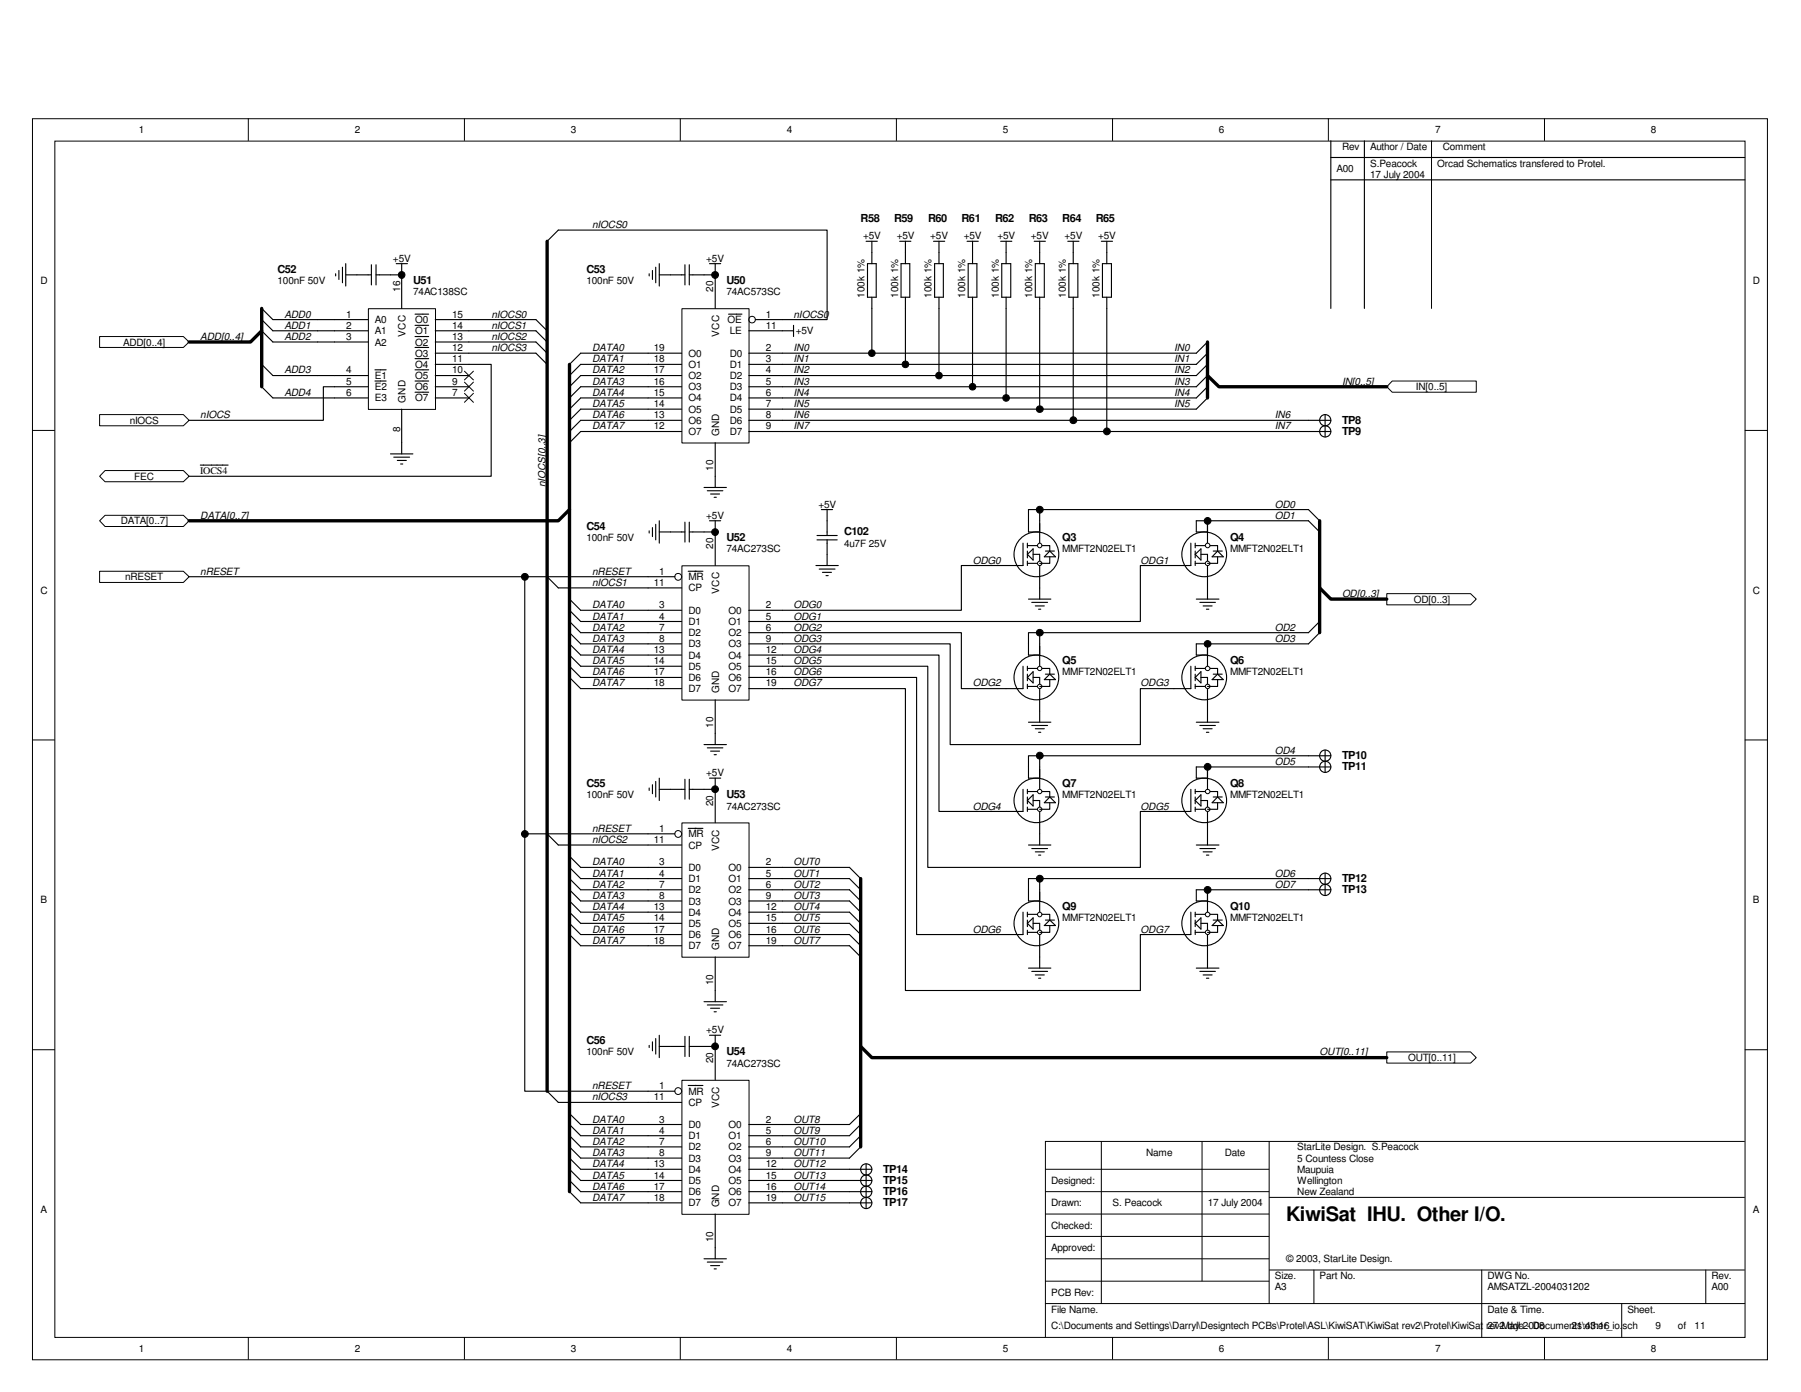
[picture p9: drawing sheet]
<svg xmlns="http://www.w3.org/2000/svg" width="279mm" height="216mm" viewBox="0 0 279 216" stroke-linecap="round" stroke-linejoin="round" font-family="sans-serif">
<g fill="none" stroke="#000" stroke-width=".16">
<path d="M5 18.4h269.2v192.5h-269.2zM38.5 18.4v3.4M72.1 18.4v3.4M105.5 18.4v3.4M139.1 18.4v3.4M172.6 18.4v3.4M206.1 18.4v3.4M239.6 18.4v3.4M8.5 21.9h262.2v185.5h-262.2zM222.1 21.8v26M5 66.8h3.5M270.7 66.8h3.5"/>
<path d="M5 114.8h3.5M270.7 114.8h3.5M5 162.8h3.5M170.9 177v25.2M186.5 177v21.7M196.9 177v25.2M270.7 177h-108.5v30.4M270.7 162.8h3.5M162.2 181.4h34.7M162.2 191.8h34.7M162.2 184.8h34.7M162.2 188.3h34.7"/>
<path d="M162.2 195.2h34.7M162.2 198.7h34.7M196.9 185.7h73.8M196.9 197h73.8M203.8 197v5.2M229.9 197v10.4M264.6 197v5.2M38.5 207.4v3.5M72.1 207.4v3.5M105.5 207.4v3.5M139.1 207.4v3.5M162.2 202.2h108.5"/>
<path d="M172.6 207.4v3.5M206.1 207.4v3.5M239.6 207.4v3.5M251.6 202.2v5.2"/>
</g>
<path d="M206.5 21.8v26M206.5 24.4h64.2M211.7 21.8v26" fill="none" stroke="#000" stroke-width=".17"/>
<path d="M216 59.1h13v1.7h-13l-.9-.8z" fill-rule="evenodd" fill="#fff"/>
<path d="M216 59.1h13v1.7h-13l-.9-.8z" fill="none" stroke="#000" stroke-width=".16"/>
<path d="M215.1 92.1h13l.9 .8-.9 .9h-13z" fill-rule="evenodd" fill="#fff"/>
<path d="M215.1 92.1h13l.9 .8-.9 .9h-13z" fill="none" stroke="#000" stroke-width=".16"/>
<path d="M215.1 163.2h13l.9 .8-.9 .9h-13z" fill-rule="evenodd" fill="#fff"/>
<path d="M215.1 163.2h13l.9 .8-.9 .9h-13z" fill="none" stroke="#000" stroke-width=".16"/>
<path d="M15.5 80.8l.8-.9h12.1l.9 .9-.9 .9h-12.1z" fill-rule="evenodd" fill="#fff"/>
<path d="M15.5 80.8l.8-.9h12.1l.9 .9-.9 .9h-12.1z" fill="none" stroke="#000" stroke-width=".16"/>
<path d="M15.5 52.2h12.9l.9 .8-.9 .9h-12.9z" fill-rule="evenodd" fill="#fff"/>
<path d="M15.5 52.2h12.9l.9 .8-.9 .9h-12.9z" fill="none" stroke="#000" stroke-width=".16"/>
<path d="M15.5 64.3h12.9l.9 .9-.9 .8h-12.9z" fill-rule="evenodd" fill="#fff"/>
<path d="M15.5 64.3h12.9l.9 .9-.9 .8h-12.9z" fill="none" stroke="#000" stroke-width=".16"/>
<path d="M15.5 88.6h12.9l.9 .9-.9 .8h-12.9z" fill-rule="evenodd" fill="#fff"/>
<path d="M15.5 88.6h12.9l.9 .9-.9 .8h-12.9z" fill="none" stroke="#000" stroke-width=".16"/>
<g fill="none" stroke="#000" stroke-width=".17">
<path d="M158.7 84.2v3.5h-2.6M159.4 87.4h1.9M159.4 86l.9-.9v1.8zM160.3 86h1v5.2M161.3 81.2v3.4h-1.9"/>
<circle cx="160.8" cy="86" r="3.5"/>
</g>
<circle cx="161.3" cy="87.4" r=".34" fill="#fff"/>
<circle cx="161.3" cy="87.4" r=".34" fill="none" stroke="#000" stroke-width=".16"/>
<path d="M161.3 84.6h1.6v.9M162.9 86.4v1h-1.6M162.9 85.5l.8 .9h-1.7z" fill="none" stroke="#000" stroke-width=".17"/>
<circle cx="161.3" cy="84.6" r=".35" fill="#fff"/>
<circle cx="161.3" cy="84.6" r=".35" fill="none" stroke="#000" stroke-width=".16"/>
<g fill="none" stroke="#000" stroke-width=".17">
<path d="M159.4 84.2v.8M159.4 85.5v1M159.4 87v.7M159.6 80.8v1.7h1.7v-1.7M162.2 85.5h1.4M184.7 84.2v3.5h-2.6M185.4 87.4h1.9M185.4 86l.9-.9v1.8zM186.3 86h1v5.2M187.3 81.2v3.4h-1.9"/>
<circle cx="186.8" cy="86" r="3.5"/>
</g>
<circle cx="187.4" cy="87.4" r=".35" fill="#fff"/>
<circle cx="187.4" cy="87.4" r=".35" fill="none" stroke="#000" stroke-width=".16"/>
<path d="M187.3 84.6h1.6v.9M188.9 86.4v1h-1.6M188.9 85.5l.9 .9h-1.8z" fill="none" stroke="#000" stroke-width=".17"/>
<circle cx="187.3" cy="84.6" r=".36" fill="#fff"/>
<circle cx="187.3" cy="84.6" r=".36" fill="none" stroke="#000" stroke-width=".16"/>
<g fill="none" stroke="#000" stroke-width=".17">
<path d="M185.4 84.2v.8M185.4 85.5v1M185.4 87v.7M185.6 80.8v1.7h1.7v-1.7M188.2 85.5h1.4M161.3 119.3v3.5h-1.9M158.7 122.4v3.5h-2.6M159.4 125.5h1.9M159.4 124.2l.9-.9v1.7zM160.3 124.2h1v5.1"/>
<circle cx="160.8" cy="124.1" r="3.5"/>
</g>
<circle cx="161.3" cy="125.5" r=".34" fill="#fff"/>
<circle cx="161.3" cy="125.5" r=".34" fill="none" stroke="#000" stroke-width=".16"/>
<path d="M161.3 122.8h1.6v.8M162.9 124.5v1h-1.6M162.9 123.6l.8 .9h-1.7z" fill="none" stroke="#000" stroke-width=".17"/>
<circle cx="161.3" cy="122.8" r=".34" fill="#fff"/>
<circle cx="161.3" cy="122.8" r=".34" fill="none" stroke="#000" stroke-width=".16"/>
<g fill="none" stroke="#000" stroke-width=".17">
<path d="M159.6 119v1.7h1.7v-1.7M187.3 119.3v3.5h-1.9M159.4 122.4v.7M159.4 123.6v1.1M159.4 125.2v.7M162.2 123.6h1.4M184.7 122.4v3.5h-2.6M185.4 125.5h1.9M186.3 124.2h1v5.1M186.3 123.3v1.7l-.9-.8z"/>
<circle cx="186.8" cy="124.1" r="3.5"/>
</g>
<circle cx="187.4" cy="125.5" r=".35" fill="#fff"/>
<circle cx="187.4" cy="125.5" r=".35" fill="none" stroke="#000" stroke-width=".16"/>
<path d="M187.3 122.8h1.6v.8M188.9 124.5v1h-1.6M188.9 123.6l.9 .9h-1.8z" fill="none" stroke="#000" stroke-width=".17"/>
<circle cx="187.4" cy="122.8" r=".35" fill="#fff"/>
<circle cx="187.4" cy="122.8" r=".35" fill="none" stroke="#000" stroke-width=".16"/>
<g fill="none" stroke="#000" stroke-width=".17">
<path d="M158.7 103.3v3.5h-2.6M159.4 106.5h1.9M159.4 105.1l.9-.9v1.7zM160.3 105.1h1v5.2M161.3 100.2v3.5h-1.9M185.6 119v1.7h1.7v-1.7M185.4 122.4v.7M185.4 123.6v1.1M185.4 125.2v.7M188.2 123.6h1.4"/>
<circle cx="160.8" cy="105.1" r="3.5"/>
</g>
<circle cx="161.3" cy="106.5" r=".34" fill="#fff"/>
<circle cx="161.3" cy="106.5" r=".34" fill="none" stroke="#000" stroke-width=".16"/>
<path d="M161.3 103.7h1.6v.9M162.9 105.4v1.1h-1.6M162.9 104.6l.8 .8h-1.7z" fill="none" stroke="#000" stroke-width=".17"/>
<circle cx="161.3" cy="103.7" r=".34" fill="#fff"/>
<circle cx="161.3" cy="103.7" r=".34" fill="none" stroke="#000" stroke-width=".16"/>
<g fill="none" stroke="#000" stroke-width=".17">
<path d="M159.6 99.9v1.7h1.7v-1.7M159.4 103.3v.7M159.4 104.6v1M159.4 106.1v.7M162.2 104.6h1.4M184.7 103.3v3.5h-2.6M185.4 106.5h1.9M186.3 105.1h1v5.2M186.3 104.2v1.7l-.9-.8zM187.3 100.2v3.5h-1.9"/>
<circle cx="186.8" cy="105.1" r="3.5"/>
</g>
<circle cx="187.4" cy="106.5" r=".35" fill="#fff"/>
<circle cx="187.4" cy="106.5" r=".35" fill="none" stroke="#000" stroke-width=".16"/>
<path d="M187.3 103.7h1.6v.9M188 105.4l.9-.8 .9 .8zM188.9 105.4v1.1h-1.6" fill="none" stroke="#000" stroke-width=".17"/>
<circle cx="187.4" cy="103.7" r=".35" fill="#fff"/>
<circle cx="187.4" cy="103.7" r=".35" fill="none" stroke="#000" stroke-width=".16"/>
<g fill="none" stroke="#000" stroke-width=".17">
<path d="M185.6 99.9v1.7h1.7v-1.7M185.4 103.3v.7M185.4 104.6v1M185.4 106.1v.7M188.2 104.6h1.4M161.3 138.3v3.5h-1.9M158.7 141.5v3.4h-2.6M159.4 144.6h1.9M159.4 143.2l.9-.8v1.7zM160.3 143.2h1v5.2"/>
<circle cx="160.8" cy="143.2" r="3.5"/>
</g>
<circle cx="161.3" cy="144.6" r=".34" fill="#fff"/>
<circle cx="161.3" cy="144.6" r=".34" fill="none" stroke="#000" stroke-width=".16"/>
<path d="M161.3 141.8h1.6v.9M162.9 143.6v1h-1.6M162.9 142.7l.8 .9h-1.7z" fill="none" stroke="#000" stroke-width=".17"/>
<circle cx="161.3" cy="141.8" r=".35" fill="#fff"/>
<circle cx="161.3" cy="141.8" r=".35" fill="none" stroke="#000" stroke-width=".16"/>
<g fill="none" stroke="#000" stroke-width=".17">
<path d="M159.6 138v1.7h1.7v-1.7M187.3 138.3v3.5h-1.9M159.4 141.5v.7M159.4 142.7v1M159.4 144.3v.6M162.2 142.7h1.4M184.7 141.5v3.4h-2.6M185.4 144.6h1.9M185.4 143.2l.9-.8v1.7zM186.3 143.2h1v5.2"/>
<circle cx="186.8" cy="143.2" r="3.5"/>
</g>
<circle cx="187.4" cy="144.6" r=".35" fill="#fff"/>
<circle cx="187.4" cy="144.6" r=".35" fill="none" stroke="#000" stroke-width=".16"/>
<path d="M187.3 141.8h1.6v.9M188 143.6l.9-.9 .9 .9zM188.9 143.6v1h-1.6" fill="none" stroke="#000" stroke-width=".17"/>
<circle cx="187.3" cy="141.8" r=".36" fill="#fff"/>
<circle cx="187.3" cy="141.8" r=".36" fill="none" stroke="#000" stroke-width=".16"/>
<path d="M185.6 138v1.7h1.7v-1.7M185.4 141.5v.7M185.4 142.7v1M185.4 144.3v.6M188.2 142.7h1.4" fill="none" stroke="#000" stroke-width=".17"/>
<path d="M57.2 47.9h10.4v15.6h-10.4z" fill="#fff"/>
<path d="M57.1 47.9h10.5v15.6h-10.5z" fill="none" stroke="#000" stroke-width=".16"/>
<g fill="none" stroke="#000" stroke-width=".17">
<path d="M51.9 49.6h5.2M51.9 51.3h5.2M51.9 53h5.2M51.9 58.3h5.2M51.9 60h5.2M58.2 57.4h1.7M58.2 59.1h1.7M62.3 42.6v5.2M64.4 48.7h2.1M64.4 50.5h2.1M64.4 52.2h2.1M64.4 53.9h2.1"/>
<path d="M64.4 55.6h2.1M64.4 57.4h2.1M64.4 59.1h2.1M67.5 49.6h5.2M67.5 51.3h5.2M67.5 53h5.2M67.5 54.8h5.2M67.5 56.5h5.2M67.5 58.3h5.2M67.5 60h5.2M51.9 61.7h5.2M62.3 63.5v5.2"/>
<path d="M64.4 60.8h2.1M67.5 61.7h5.2"/>
</g>
<path d="M105.8 47.9h10.4v20.8h-10.4z" fill="#fff"/>
<g fill="none" stroke="#000" stroke-width=".16">
<path d="M105.8 47.9h10.4v20.8h-10.4z"/>
<circle cx="116.7" cy="49.6" r=".51"/>
</g>
<g fill="none" stroke="#000" stroke-width=".17">
<path d="M100.5 54.8h5.2M100.5 56.5h5.2M100.5 58.3h5.2M100.5 60h5.2M111 42.6v5.2M113 48.7h2.1M116.2 51.3h5.2M116.2 54.8h5.2M116.2 56.5h5.2M116.2 58.3h5.2M116.2 60h5.2M117.2 49.6h4.2"/>
<path d="M100.5 61.7h5.2M100.5 63.5h5.2M100.5 65.2h5.2M100.5 66.9h5.2M111 68.7v5.2M116.2 61.7h5.2M116.2 63.5h5.2M116.2 65.2h5.2M116.2 66.9h5.2"/>
</g>
<path d="M105.8 87.8h10.4v20.8h-10.4z" fill="#fff"/>
<g fill="none" stroke="#000" stroke-width=".16">
<path d="M105.8 87.8h10.4v20.8h-10.4z"/>
<circle cx="105.2" cy="89.5" r=".54"/>
</g>
<g fill="none" stroke="#000" stroke-width=".17">
<path d="M100.5 89.5h4.2M100.5 91.2h5.2M100.5 94.7h5.2M100.5 96.4h5.2M100.5 98.1h5.2M100.5 99.9h5.2M106.8 88.6h2.3M111 82.5v5.2M116.2 94.7h5.2M116.2 96.4h5.2M116.2 98.1h5.2M116.2 99.9h5.2"/>
<path d="M100.5 101.6h5.2M100.5 103.3h5.2M100.5 105.1h5.2M100.5 106.8h5.2M111 108.5v5.2M116.2 101.6h5.2M116.2 103.3h5.2M116.2 105.1h5.2M116.2 106.8h5.2"/>
</g>
<path d="M105.8 127.7h10.4v20.8h-10.4z" fill="#fff"/>
<g fill="none" stroke="#000" stroke-width=".16">
<path d="M105.8 127.6h10.4v20.9h-10.4z"/>
<circle cx="105.2" cy="129.3" r=".53"/>
</g>
<g fill="none" stroke="#000" stroke-width=".17">
<path d="M100.5 129.3h4.2M100.5 131.1h5.2M100.5 134.5h5.2M100.5 136.3h5.2M100.5 138h5.2M100.5 139.7h5.2M106.8 128.5h2.3M111 122.4v5.2M116.2 134.5h5.2M116.2 136.3h5.2M116.2 138h5.2M116.2 139.7h5.2"/>
<path d="M100.5 141.5h5.2M100.5 143.2h5.2M100.5 144.9h5.2M100.5 146.7h5.2M111 148.4v5.2M116.2 141.5h5.2M116.2 143.2h5.2M116.2 144.9h5.2M116.2 146.7h5.2"/>
</g>
<path d="M105.8 167.6h10.4v20.7h-10.4z" fill="#fff"/>
<g fill="none" stroke="#000" stroke-width=".16">
<path d="M72.1 59.3l1.3 1.4M72.1 57.6l1.3 1.3M73.4 59.3l-1.3 1.4M73.4 57.6l-1.3 1.3M72.1 61l1.3 1.4M73.4 61l-1.3 1.4M105.8 167.6h10.4v20.7h-10.4z"/>
<circle cx="62.3" cy="42.6" r=".52"/>
<circle cx="110.9" cy="42.6" r=".53"/>
<circle cx="135.3" cy="54.8" r=".51"/>
<circle cx="140.5" cy="56.5" r=".51"/>
<circle cx="145.7" cy="58.3" r=".51"/>
<circle cx="150.9" cy="60" r=".51"/>
<circle cx="156.1" cy="61.7" r=".51"/>
<circle cx="161.3" cy="79.1" r=".53"/>
<circle cx="161.3" cy="63.5" r=".53"/>
<circle cx="166.5" cy="65.2" r=".54"/>
<circle cx="171.7" cy="66.9" r=".53"/>
<circle cx="81.4" cy="89.5" r=".53"/>
<circle cx="110.9" cy="82.5" r=".52"/>
<circle cx="161.3" cy="98.1" r=".53"/>
<circle cx="187.3" cy="80.8" r=".53"/>
<circle cx="187.4" cy="99.9" r=".52"/>
<circle cx="161.3" cy="117.2" r=".53"/>
<circle cx="187.3" cy="118.9" r=".53"/>
<circle cx="81.4" cy="129.3" r=".53"/>
<circle cx="110.9" cy="122.4" r=".52"/>
<circle cx="161.3" cy="136.3" r=".54"/>
<circle cx="187.3" cy="138" r=".53"/>
<circle cx="105.2" cy="169.2" r=".53"/>
<circle cx="110.9" cy="162.3" r=".53"/>
</g>
<g fill="none" stroke="#000" stroke-width=".17">
<path d="M84.9 37.4l1.7-1.7h41.7v13.9h-6.9M134.4 37.4h1.7M135.3 37.4v3.5M139.6 37.4h1.7M140.5 37.4v3.5M144.8 37.4h1.8M145.7 37.4v3.5M150 37.4h1.8M150.9 37.4v3.5M155.2 37.4h1.8M156.1 37.4v3.5M160.4 37.4h1.8"/>
<path d="M161.3 37.4v3.5M165.7 37.4h1.7M166.5 37.4v3.5M170.9 37.4h1.7M171.7 37.4v3.5M206.5 27.9h64.2M40.6 47.8l1.7 1.8h9.6M40.6 49.6l1.7 1.7h9.6M40.6 51.3l1.7 1.7h9.6M40.6 56.5l1.7 1.8h9.6M40.6 60l1.7 1.7h9.6M51.9 60h-1.7v5.2h-20.9"/>
<path d="M52.1 42.5v.3M52.6 42v1.3M53.1 41.4v2.5M53.6 42.6h4M53.6 40.9v3.5M57.6 41.1v3.1M58.3 41.1v3.1M61.5 40.9h1.7M62.3 40.9v1.7h-4M72.7 56.5h3.5v17.4h-46.9M72.7 49.6h10.4l1.8 1.7M72.7 51.3h10.4l1.8 1.7"/>
<path d="M72.7 53h10.4l1.8 1.8M72.7 54.8h10.4l1.8 1.7M100.5 58.3h-10.4l-1.8 1.7M100.5 54.8h-10.4l-1.8 1.7M100.5 56.5h-10.4l-1.8 1.8M100.5 60h-10.4l-1.8 1.7M100.7 42.5v.3M101.2 42v1.3M101.7 41.4v2.5M102.3 42.6h4M102.3 40.9v3.5M106.3 41.1v3.1"/>
<path d="M106.9 41.1v3.1M110.1 40.9h1.7M111 40.9v1.7h-4.1M121.4 51.3h1.7M123.1 50.5v1.7M134.6 40.9h1.3v5.2h-1.3zM135.3 46.1v8.7M139.8 40.9h1.3v5.2h-1.3zM140.5 46.1v10.4M145 40.9h1.3v5.2h-1.3zM145.7 46.1v12.2M150.2 40.9h1.4v5.2h-1.4z"/>
<path d="M150.9 46.1v13.9M155.4 40.9h1.4v5.2h-1.4zM156.1 46.1v15.6M160.6 40.9h1.4v5.2h-1.4zM161.3 46.1v17.4M165.8 40.9h1.4v5.2h-1.4zM166.5 46.1v19.1M171 40.9h1.4v5.2h-1.4zM171.7 46.1v20.8M187.3 56.5l-1.7 1.8h-64.2M187.3 53l-1.7 1.8h-64.2M187.3 54.8l-1.7 1.7h-64.2"/>
<path d="M187.3 58.3l-1.7 1.7h-64.2M187.3 60l-1.7 1.7h-64.2M60.6 70.4h3.5M61.1 70.9h2.4M61.6 71.4h1.4M62.1 72h.4M62.3 68.7v1.7M100.5 61.7h-10.4l-1.8 1.8M100.5 63.5h-10.4l-1.8 1.7M100.5 65.2h-10.4l-1.8 1.7M100.5 66.9h-10.4l-1.8 1.8M109.2 75.6h3.5"/>
<path d="M109.7 76.1h2.4M110.2 76.6h1.4M110.8 77.1h.3M111 73.9v1.7M121.4 65.2h85.1M121.4 66.9h85.1M127.4 79h1.8M128.3 79v4.1M161.3 79v1.8M187.3 61.7l-1.7 1.8h-64.2M205.6 64.3v3.5M29.3 89.5h52.1"/>
<path d="M84.9 89.5l1.7 1.7h13.9M88.3 98.1l1.8 1.8h10.4M88.3 96.4l1.8 1.7h10.4M88.3 94.7l1.8 1.7h10.4M88.3 92.9l1.8 1.8h10.4M88.3 99.9l1.8 1.7h10.4M100.5 89.5h-19.1v79.7h23.3M100.7 82.3v.4M101.2 81.8v1.4M101.7 81.3v2.4M102.3 80.8v3.4M102.3 82.5h4"/>
<path d="M106.3 81v3.1M106.9 81v3.1M110.1 80.8h1.7M111 80.8v1.7h-4.1M121.4 98.1h27.7v8.7h7M121.4 99.9h26v15.6h29.5v-8.7h5.2M126.6 87.7h3.4M126.7 83.7h3.2M126.7 83.1h3.2M127.1 88.3h2.4M127.6 88.8h1.4M128.1 89.3h.4"/>
<path d="M128.3 83.7v4M156.1 87.7h-7v7h-27.7M159.6 80.8v-1.8h43.4l1.7 1.8M159.6 92.9h3.4M160.1 93.4h2.4M160.6 94h1.4M161.1 94.5h.4M161.3 91.2v1.7M161.3 98.1v1.8M182.1 87.7h-5.2v8.7h-55.5M185.6 80.8h17.4l1.7 1.7M185.6 92.9h3.5"/>
<path d="M186.1 93.4h2.5M186.6 94h1.4M187.2 94.5h.3M187.3 91.2v1.7M204.7 96.4l-1.7 1.7h-43.4v1.8M204.7 98.1l-1.7 1.8h-17.4M88.3 105.1l1.8 1.7h10.4M88.3 103.3l1.8 1.8h10.4M88.3 101.6l1.8 1.7h10.4M109.2 115.5h3.5M109.7 116h2.4M110.2 116.5h1.4"/>
<path d="M110.8 117.1h.3M111 113.7v1.8M121.4 101.6h24.3v24.3h10.4M121.4 103.3h22.5v31.2h33v-8.6h5.2M121.4 105.1h20.8v39.8h13.9M121.4 106.8h19.1v46.8h36.4v-8.7h5.2M159.6 112h3.4M160.1 112.5h2.4M160.6 113h1.4M161.1 113.6h.4M161.3 110.3v1.7M161.3 117.2v1.8"/>
<path d="M185.6 112h3.5M185.6 119h20.9M186.1 112.5h2.5M186.6 113h1.4M187.2 113.6h.3M187.3 110.3v1.7M205.6 116.3v3.5M206.5 117.2h-46.9v1.8M81.4 129.3h19.1M84.9 129.3l1.7 1.8h13.9M88.3 138l1.8 1.7h10.4M88.3 136.3l1.8 1.7h10.4"/>
<path d="M88.3 134.5l1.8 1.8h10.4M88.3 132.8l1.8 1.7h10.4M88.3 139.7l1.8 1.8h10.4M100.7 122.2v.4M101.2 121.7v1.4M101.7 121.2v2.4M102.3 120.7v3.5M102.3 122.4h4M106.3 120.9v3.1M106.9 120.9v3.1M110.1 120.7h1.7M111 120.7v1.7h-4.1"/>
<path d="M121.4 138h10.4l1.7 1.7M121.4 139.7h10.4l1.7 1.8M121.4 136.3h10.4l1.7 1.7M121.4 134.5h10.4l1.7 1.8M159.6 131.1h3.4M160.1 131.6h2.4M160.6 132.1h1.4M161.1 132.6h.4M161.3 129.3v1.8M161.3 136.3v1.7M185.6 138h20.9M185.6 131.1h3.5"/>
<path d="M186.1 131.6h2.5M186.6 132.1h1.4M187.2 132.6h.3M187.3 129.3v1.8M205.6 135.4v3.5M206.5 136.3h-46.9v1.7M88.3 144.9l1.8 1.8h10.4M88.3 143.2l1.8 1.7h10.4M88.3 141.5l1.8 1.7h10.4M109.2 155.4h3.5M109.7 155.9h2.4M110.2 156.4h1.4"/>
<path d="M110.8 156.9h.3M111 153.6v1.8M121.4 143.2h10.4l1.7 1.7M121.4 146.7h10.4l1.7 1.7M121.4 144.9h10.4l1.7 1.8M121.4 141.5h10.4l1.7 1.7M159.6 150.2h3.4M160.1 150.7h2.4M160.6 151.2h1.4M161.1 151.7h.4M161.3 148.4v1.8M185.6 150.2h3.5"/>
<path d="M186.1 150.7h2.5M186.6 151.2h1.4M187.2 151.7h.3M187.3 148.4v1.8M84.9 169.2l1.7 1.8h19.1M88.3 172.7l1.8 1.7h15.6M88.3 174.4l1.8 1.7h15.6M88.3 176.1l1.8 1.8h15.6M88.3 177.9l1.8 1.7h15.6M88.3 179.6l1.8 1.8h15.6M100.7 162.1v.4M101.2 161.6v1.4"/>
<path d="M101.7 161.1v2.4M102.3 160.6v3.4M102.3 162.3h4M106.3 160.7v3.2M106.8 168.4h2.3M106.9 160.7v3.2M106.9 162.3h4.1M110.1 160.6h1.7M111 160.6v6.9M133.5 172.7l-1.7 1.7h-15.6M133.5 174.4l-1.7 1.7h-15.6M133.5 176.1l-1.7 1.8h-15.6"/>
<path d="M133.5 177.9l-1.7 1.7h-15.6M88.3 181.4l1.8 1.7h15.6M88.3 183.1l1.8 1.7h15.6M88.3 184.8l1.8 1.8h15.6M109.2 195.2h3.5M109.7 195.7h2.4M110.2 196.3h1.4M110.8 196.8h.3M111 188.3v6.9M116.2 181.4h19.1M116.2 183.1h19.1M116.2 184.8h19.1"/>
<path d="M116.2 186.6h19.1M134.4 180.5v7"/>
<circle cx="205.6" cy="66.9" r=".87"/>
<circle cx="205.6" cy="65.2" r=".87"/>
<circle cx="205.6" cy="117.2" r=".87"/>
<circle cx="205.6" cy="118.9" r=".87"/>
<circle cx="205.6" cy="138" r=".87"/>
<circle cx="205.6" cy="136.3" r=".87"/>
<circle cx="134.4" cy="186.6" r=".87"/>
<circle cx="134.4" cy="181.4" r=".87"/>
<circle cx="134.4" cy="183.1" r=".87"/>
<circle cx="134.4" cy="184.8" r=".87"/>
</g>
<path d="M84.9 37.4v131.8M40.6 51.3l-1.7 1.7h-9.6M40.6 47.8v12.2M88.3 56.5v128.3M187.3 58.3l1.8 1.7h26M187.3 53v8.7M88.3 79l-1.7 1.8h-57.3M204.7 91.2l1.8 1.7h8.6M204.7 80.8v17.3M133.5 136.3v41.6M133.5 162.3l1.8 1.7h79.8" fill="none" stroke="#000" stroke-width=".52"/>
<g fill="#000">
<circle cx="62.3" cy="42.6" r=".52"/>
<circle cx="110.9" cy="42.6" r=".53"/>
<circle cx="135.3" cy="54.8" r=".51"/>
<circle cx="140.5" cy="56.5" r=".51"/>
<circle cx="145.7" cy="58.3" r=".51"/>
<circle cx="150.9" cy="60" r=".51"/>
<circle cx="156.1" cy="61.7" r=".51"/>
<circle cx="161.3" cy="79.1" r=".53"/>
<circle cx="161.3" cy="63.5" r=".53"/>
<circle cx="166.5" cy="65.2" r=".54"/>
<circle cx="171.7" cy="66.9" r=".53"/>
<circle cx="81.4" cy="89.5" r=".53"/>
<circle cx="110.9" cy="82.5" r=".52"/>
<circle cx="161.3" cy="98.1" r=".53"/>
<circle cx="187.3" cy="80.8" r=".53"/>
<circle cx="187.4" cy="99.9" r=".52"/>
<circle cx="161.3" cy="117.2" r=".53"/>
<circle cx="187.3" cy="118.9" r=".53"/>
<circle cx="81.4" cy="129.3" r=".53"/>
<circle cx="110.9" cy="122.4" r=".52"/>
<circle cx="161.3" cy="136.3" r=".54"/>
<circle cx="187.3" cy="138" r=".53"/>
<circle cx="110.9" cy="162.3" r=".53"/>
</g>
<path d="M16.3 73h12.1l.9 .9-.9 .8h-12.1l-.8-.8z" fill-rule="evenodd" fill="#fff"/>
<path d="M16.3 73h12.1l.9 .9-.9 .8h-12.1l-.8-.8z" fill="none" stroke="#000" stroke-width=".16"/>
<path d="M31.1 72.1h4.3" fill="none" stroke="#000" stroke-width=".17"/>
<text font-size="3.1" x="199.5" y="189.4">KiwiSat IHU. Other I/O.</text>
<g font-size="1.7">
<text x="133.5" y="34.5">R58</text>
<text x="138.7" y="34.5">R59</text>
<text x="144" y="34.5">R60</text>
<text x="149.2" y="34.5">R61</text>
<text x="154.4" y="34.5">R62</text>
<text x="159.6" y="34.5">R63</text>
<text x="164.8" y="34.5">R64</text>
<text x="170" y="34.5">R65</text>
<text x="43.1" y="42.3">C52</text>
<text x="64.1" y="44">U51</text>
<text x="91" y="42.3">C53</text>
<text x="112.7" y="44">U50</text>
<text x="208.2" y="65.7">TP8</text>
<text x="208.2" y="67.4">TP9</text>
<text x="91" y="82.2">C54</text>
<text x="112.7" y="83.9">U52</text>
<text x="130.9" y="83">C102</text>
<text x="164.8" y="83.9">Q3</text>
<text x="190.8" y="83.9">Q4</text>
<text x="164.8" y="103">Q5</text>
<text x="190.8" y="103">Q6</text>
<text x="208.2" y="117.7">TP10</text>
<text x="208.2" y="119.5">TP11</text>
<text x="91" y="122">C55</text>
<text x="112.7" y="123.8">U53</text>
<text x="164.8" y="122">Q7</text>
<text x="190.8" y="122">Q8</text>
<text x="208.2" y="136.8">TP12</text>
<text x="164.8" y="141.1">Q9</text>
<text x="190.8" y="141.1">Q10</text>
<text x="208.2" y="138.5">TP13</text>
<text x="91" y="161.9">C56</text>
<text x="112.7" y="163.7">U54</text>
<text x="137" y="181.9">TP14</text>
<text x="137" y="183.6">TP15</text>
<text x="137" y="185.3">TP16</text>
<text x="137" y="187.1">TP17</text>
</g>
<g font-size="1.6">
<text x="21.5" y="20.7">1</text>
<text x="55" y="20.7">2</text>
<text x="88.6" y="20.7">3</text>
<text x="122.1" y="20.7">4</text>
<text x="155.6" y="20.7">5</text>
<text x="189.1" y="20.7">6</text>
<text x="208.2" y="23.2">Rev</text>
<text x="212.6" y="23.2">Author / Date</text>
<text x="222.6" y="20.7">7</text>
<text x="223.8" y="23.2">Comment</text>
<text x="256.1" y="20.7">8</text>
<text x="207.3" y="26.7">A00</text>
<text x="212.6" y="25.9">S.Peacock</text>
<text x="212.6" y="27.6">17 July 2004</text>
<text x="223" y="25.9">Orcad Schematics transfered to Protel.</text>
<text x="91.9" y="35.4">nIOCS0</text>
<text x="61" y="40.6">+5V</text>
<text x="109.6" y="40.6">+5V</text>
<text x="133.9" y="37.1">+5V</text>
<text x="139.1" y="37.1">+5V</text>
<text x="144.3" y="37.1">+5V</text>
<text x="149.5" y="37.1">+5V</text>
<text x="154.7" y="37.1">+5V</text>
<text x="159.9" y="37.1">+5V</text>
<text x="165.1" y="37.1">+5V</text>
<text x="170.3" y="37.1">+5V</text>
<text x="6.3" y="44.1">D</text>
<text x="43.1" y="44.1">100nF 50V</text>
<text x="62.1" y="45.3" transform="rotate(-90 62.1 45.3)">16</text>
<text x="64.1" y="45.8">74AC138SC</text>
<text x="91" y="44.1">100nF 50V</text>
<text x="110.7" y="45.3" transform="rotate(-90 110.7 45.3)">20</text>
<text x="112.7" y="45.8">74AC573SC</text>
<text x="134.1" y="46.1" transform="rotate(-90 134.1 46.1)">100k 1%</text>
<text x="139.3" y="46.1" transform="rotate(-90 139.3 46.1)">100k 1%</text>
<text x="144.5" y="46.1" transform="rotate(-90 144.5 46.1)">100k 1%</text>
<text x="149.7" y="46.1" transform="rotate(-90 149.7 46.1)">100k 1%</text>
<text x="154.9" y="46.1" transform="rotate(-90 154.9 46.1)">100k 1%</text>
<text x="160.1" y="46.1" transform="rotate(-90 160.1 46.1)">100k 1%</text>
<text x="165.4" y="46.1" transform="rotate(-90 165.4 46.1)">100k 1%</text>
<text x="170.6" y="46.1" transform="rotate(-90 170.6 46.1)">100k 1%</text>
<text x="271.9" y="44.1">D</text>
<text x="19.1" y="53.6">ADD[0..4]</text>
<text x="31.1" y="52.7">ADD[0..4]</text>
<text x="44.1" y="49.3">ADD0</text>
<text x="44.1" y="51">ADD1</text>
<text x="44.1" y="52.7">ADD2</text>
<text x="53.7" y="49.3">1</text>
<text x="53.7" y="51">2</text>
<text x="53.7" y="52.7">3</text>
<text x="58.2" y="50.1">A0</text>
<text x="58.2" y="51.9">A1</text>
<text x="58.2" y="53.6">A2</text>
<text x="62.9" y="52.2" transform="rotate(-90 62.9 52.2)">VCC</text>
<text x="64.4" y="50.1">O0</text>
<text x="64.4" y="51.9">O1</text>
<text x="64.4" y="53.6">O2</text>
<text x="70.1" y="49.3">15</text>
<text x="70.1" y="51">14</text>
<text x="70.1" y="52.7">13</text>
<text x="76.2" y="49.3">nIOCS0</text>
<text x="76.2" y="51">nIOCS1</text>
<text x="76.2" y="52.7">nIOCS2</text>
<text x="111.5" y="52.2" transform="rotate(-90 111.5 52.2)">VCC</text>
<text x="112.9" y="50.1">OE</text>
<text x="113.2" y="51.9">LE</text>
<text x="118.8" y="51">11</text>
<text x="118.8" y="49.3">1</text>
<text x="123.1" y="49.3">nIOCS0</text>
<text x="123.4" y="51.9">+5V</text>
<text x="44.1" y="57.9">ADD3</text>
<text x="53.7" y="57.9">4</text>
<text x="53.7" y="59.6">5</text>
<text x="58.2" y="58.8">E1</text>
<text x="64.4" y="55.3">O3</text>
<text x="64.4" y="57.1">O4</text>
<text x="64.4" y="58.8">O5</text>
<text x="70.1" y="54.5">12</text>
<text x="70.1" y="56.2">11</text>
<text x="70.1" y="57.9">10</text>
<text x="70.1" y="59.6">9</text>
<text x="76.2" y="54.5">nIOCS3</text>
<text x="91.9" y="54.5">DATA0</text>
<text x="91.9" y="56.2">DATA1</text>
<text x="91.9" y="57.9">DATA2</text>
<text x="91.9" y="59.6">DATA3</text>
<text x="101.4" y="54.5">19</text>
<text x="101.4" y="56.2">18</text>
<text x="101.4" y="57.9">17</text>
<text x="101.4" y="59.6">16</text>
<text x="106.8" y="55.3">O0</text>
<text x="106.8" y="57.1">O1</text>
<text x="106.8" y="58.8">O2</text>
<text x="113.2" y="55.3">D0</text>
<text x="113.2" y="57.1">D1</text>
<text x="113.2" y="58.8">D2</text>
<text x="118.8" y="54.5">2</text>
<text x="118.8" y="56.2">3</text>
<text x="118.8" y="57.9">4</text>
<text x="118.8" y="59.6">5</text>
<text x="123.1" y="54.5">IN0</text>
<text x="123.1" y="56.2">IN1</text>
<text x="123.1" y="57.9">IN2</text>
<text x="123.1" y="59.6">IN3</text>
<text x="182.2" y="54.5">IN0</text>
<text x="182.2" y="56.2">IN1</text>
<text x="182.2" y="57.9">IN2</text>
<text x="182.2" y="59.6">IN3</text>
<text x="208.2" y="59.6">IN[0..5]</text>
<text x="20.2" y="65.7">nIOCS</text>
<text x="31.1" y="64.9">nIOCS</text>
<text x="44.1" y="61.4">ADD4</text>
<text x="53.7" y="61.4">6</text>
<text x="58.2" y="62.3">E3</text>
<text x="58.2" y="60.5">E2</text>
<text x="62.9" y="62.4" transform="rotate(-90 62.9 62.4)">GND</text>
<text x="64.4" y="60.5">O6</text>
<text x="64.4" y="62.3">O7</text>
<text x="70.1" y="61.4">7</text>
<text x="91.9" y="61.4">DATA4</text>
<text x="91.9" y="63.1">DATA5</text>
<text x="91.9" y="64.9">DATA6</text>
<text x="101.4" y="61.4">15</text>
<text x="101.4" y="63.1">14</text>
<text x="101.4" y="64.9">13</text>
<text x="106.8" y="60.5">O3</text>
<text x="106.8" y="62.3">O4</text>
<text x="106.8" y="64">O5</text>
<text x="106.8" y="65.7">O6</text>
<text x="113.2" y="60.5">D3</text>
<text x="113.2" y="62.3">D4</text>
<text x="113.2" y="64">D5</text>
<text x="113.2" y="65.7">D6</text>
<text x="118.8" y="61.4">6</text>
<text x="118.8" y="63.1">7</text>
<text x="118.8" y="64.9">8</text>
<text x="123.1" y="61.4">IN4</text>
<text x="123.1" y="63.1">IN5</text>
<text x="123.1" y="64.9">IN6</text>
<text x="182.2" y="61.4">IN4</text>
<text x="182.2" y="63.1">IN5</text>
<text x="197.8" y="64.9">IN6</text>
<text x="219.7" y="60.5">IN[0..5]</text>
<text x="62.1" y="66.9" transform="rotate(-90 62.1 66.9)">8</text>
<text x="91.9" y="66.6">DATA7</text>
<text x="101.4" y="66.6">12</text>
<text x="106.8" y="67.5">O7</text>
<text x="111.5" y="67.6" transform="rotate(-90 111.5 67.6)">GND</text>
<text x="113.2" y="67.5">D7</text>
<text x="118.8" y="66.6">9</text>
<text x="123.1" y="66.6">IN7</text>
<text x="197.8" y="66.6">IN7</text>
<text x="20.8" y="74.4">FEC</text>
<text x="31.1" y="73.5">IOCS4</text>
<text x="84.6" y="75.6" transform="rotate(-90 84.6 75.6)">nIOCS[0..3]</text>
<text x="110.7" y="73" transform="rotate(-90 110.7 73)">10</text>
<text x="18.8" y="81.3">DATA[0..7]</text>
<text x="31.1" y="80.5">DATA[0..7]</text>
<text x="91" y="83.9">100nF 50V</text>
<text x="109.6" y="80.5">+5V</text>
<text x="127" y="78.7">+5V</text>
<text x="197.8" y="78.7">OD0</text>
<text x="197.8" y="80.5">OD1</text>
<text x="31.1" y="89.2">nRESET</text>
<text x="91.9" y="89.2">nRESET</text>
<text x="102.3" y="89.2">1</text>
<text x="110.7" y="85.1" transform="rotate(-90 110.7 85.1)">20</text>
<text x="112.7" y="85.7">74AC273SC</text>
<text x="130.9" y="84.8">4u7F 25V</text>
<text x="150.9" y="87.4">ODG0</text>
<text x="164.8" y="85.7">MMFT2N02ELT1</text>
<text x="177" y="87.4">ODG1</text>
<text x="190.8" y="85.7">MMFT2N02ELT1</text>
<text x="6.3" y="92.1">C</text>
<text x="19.4" y="90">nRESET</text>
<text x="91.9" y="94.4">DATA0</text>
<text x="91.9" y="90.9">nIOCS1</text>
<text x="101.4" y="90.9">11</text>
<text x="102.3" y="94.4">3</text>
<text x="106.8" y="90">MR</text>
<text x="106.8" y="91.7">CP</text>
<text x="106.8" y="95.2">D0</text>
<text x="111.5" y="92.1" transform="rotate(-90 111.5 92.1)">VCC</text>
<text x="113" y="95.2">O0</text>
<text x="118.8" y="94.4">2</text>
<text x="123.1" y="94.4">ODG0</text>
<text x="208.2" y="92.6">OD[0..3]</text>
<text x="219.3" y="93.5">OD[0..3]</text>
<text x="271.9" y="92.1">C</text>
<text x="91.9" y="96.1">DATA1</text>
<text x="91.9" y="97.8">DATA2</text>
<text x="91.9" y="99.6">DATA3</text>
<text x="91.9" y="101.3">DATA4</text>
<text x="101.4" y="101.3">13</text>
<text x="102.3" y="96.1">4</text>
<text x="102.3" y="97.8">7</text>
<text x="102.3" y="99.6">8</text>
<text x="106.8" y="96.9">D1</text>
<text x="106.8" y="98.7">D2</text>
<text x="106.8" y="100.4">D3</text>
<text x="113" y="96.9">O1</text>
<text x="113" y="98.7">O2</text>
<text x="113" y="100.4">O3</text>
<text x="118.8" y="96.1">5</text>
<text x="118.8" y="97.8">6</text>
<text x="118.8" y="99.6">9</text>
<text x="118.8" y="101.3">12</text>
<text x="123.1" y="96.1">ODG1</text>
<text x="123.1" y="97.8">ODG2</text>
<text x="123.1" y="99.6">ODG3</text>
<text x="123.1" y="101.3">ODG4</text>
<text x="197.8" y="97.8">OD2</text>
<text x="197.8" y="99.6">OD3</text>
<text x="91.9" y="103">DATA5</text>
<text x="91.9" y="104.7">DATA6</text>
<text x="91.9" y="106.5">DATA7</text>
<text x="101.4" y="103">14</text>
<text x="101.4" y="104.7">17</text>
<text x="101.4" y="106.5">18</text>
<text x="106.8" y="102.2">D4</text>
<text x="106.8" y="103.9">D5</text>
<text x="106.8" y="105.6">D6</text>
<text x="106.8" y="107.4">D7</text>
<text x="111.5" y="107.5" transform="rotate(-90 111.5 107.5)">GND</text>
<text x="113" y="102.2">O4</text>
<text x="113" y="103.9">O5</text>
<text x="113" y="105.6">O6</text>
<text x="113" y="107.4">O7</text>
<text x="118.8" y="103">15</text>
<text x="118.8" y="104.7">16</text>
<text x="118.8" y="106.5">19</text>
<text x="123.1" y="103">ODG5</text>
<text x="123.1" y="104.7">ODG6</text>
<text x="123.1" y="106.5">ODG7</text>
<text x="150.9" y="106.5">ODG2</text>
<text x="164.8" y="104.7">MMFT2N02ELT1</text>
<text x="177" y="106.5">ODG3</text>
<text x="190.8" y="104.7">MMFT2N02ELT1</text>
<text x="110.7" y="112.9" transform="rotate(-90 110.7 112.9)">10</text>
<text x="197.8" y="116.9">OD4</text>
<text x="197.8" y="118.6">OD5</text>
<text x="91" y="123.8">100nF 50V</text>
<text x="109.6" y="120.4">+5V</text>
<text x="110.7" y="125.1" transform="rotate(-90 110.7 125.1)">20</text>
<text x="112.7" y="125.6">74AC273SC</text>
<text x="150.9" y="125.6">ODG4</text>
<text x="164.8" y="123.8">MMFT2N02ELT1</text>
<text x="177" y="125.6">ODG5</text>
<text x="190.8" y="123.8">MMFT2N02ELT1</text>
<text x="91.9" y="130.8">nIOCS2</text>
<text x="91.9" y="129">nRESET</text>
<text x="101.4" y="130.8">11</text>
<text x="102.3" y="129">1</text>
<text x="106.8" y="129.9">MR</text>
<text x="106.8" y="131.6">CP</text>
<text x="111.5" y="132" transform="rotate(-90 111.5 132)">VCC</text>
<text x="91.9" y="134.2">DATA0</text>
<text x="91.9" y="136">DATA1</text>
<text x="91.9" y="137.7">DATA2</text>
<text x="102.3" y="134.2">3</text>
<text x="102.3" y="136">4</text>
<text x="102.3" y="137.7">7</text>
<text x="106.8" y="135.1">D0</text>
<text x="106.8" y="136.8">D1</text>
<text x="113" y="135.1">O0</text>
<text x="113" y="136.8">O1</text>
<text x="118.8" y="134.2">2</text>
<text x="118.8" y="136">5</text>
<text x="118.8" y="137.7">6</text>
<text x="123.1" y="134.2">OUT0</text>
<text x="123.1" y="136">OUT1</text>
<text x="123.1" y="137.7">OUT2</text>
<text x="197.8" y="136">OD6</text>
<text x="197.8" y="137.7">OD7</text>
<text x="6.3" y="140.1">B</text>
<text x="91.9" y="139.4">DATA3</text>
<text x="91.9" y="141.2">DATA4</text>
<text x="91.9" y="142.9">DATA5</text>
<text x="101.4" y="141.2">13</text>
<text x="101.4" y="142.9">14</text>
<text x="102.3" y="139.4">8</text>
<text x="106.8" y="138.6">D2</text>
<text x="106.8" y="140.3">D3</text>
<text x="106.8" y="142">D4</text>
<text x="106.8" y="143.8">D5</text>
<text x="113" y="138.6">O2</text>
<text x="113" y="140.3">O3</text>
<text x="113" y="142">O4</text>
<text x="113" y="143.8">O5</text>
<text x="118.8" y="139.4">9</text>
<text x="118.8" y="141.2">12</text>
<text x="118.8" y="142.9">15</text>
<text x="123.1" y="139.4">OUT3</text>
<text x="123.1" y="141.2">OUT4</text>
<text x="123.1" y="142.9">OUT5</text>
<text x="164.8" y="142.9">MMFT2N02ELT1</text>
<text x="190.8" y="142.9">MMFT2N02ELT1</text>
<text x="271.9" y="140.1">B</text>
<text x="91.9" y="144.7">DATA6</text>
<text x="91.9" y="146.4">DATA7</text>
<text x="101.4" y="144.7">17</text>
<text x="101.4" y="146.4">18</text>
<text x="106.8" y="145.5">D6</text>
<text x="106.8" y="147.2">D7</text>
<text x="111.5" y="147.4" transform="rotate(-90 111.5 147.4)">GND</text>
<text x="113" y="145.5">O6</text>
<text x="113" y="147.2">O7</text>
<text x="118.8" y="144.7">16</text>
<text x="118.8" y="146.4">19</text>
<text x="123.1" y="144.7">OUT6</text>
<text x="123.1" y="146.4">OUT7</text>
<text x="150.9" y="144.7">ODG6</text>
<text x="177" y="144.7">ODG7</text>
<text x="110.7" y="152.8" transform="rotate(-90 110.7 152.8)">10</text>
<text x="109.6" y="160.2">+5V</text>
<text x="91" y="163.7">100nF 50V</text>
<text x="110.7" y="164.9" transform="rotate(-90 110.7 164.9)">20</text>
<text x="112.7" y="165.4">74AC273SC</text>
<text x="204.7" y="163.7">OUT[0..11]</text>
<text x="218.4" y="164.6">OUT[0..11]</text>
<text x="91.9" y="170.6">nIOCS3</text>
<text x="91.9" y="168.9">nRESET</text>
<text x="101.4" y="170.6">11</text>
<text x="102.3" y="168.9">1</text>
<text x="106.8" y="169.8">MR</text>
<text x="106.8" y="171.5">CP</text>
<text x="111.5" y="171.9" transform="rotate(-90 111.5 171.9)">VCC</text>
<text x="91.9" y="174.1">DATA0</text>
<text x="91.9" y="175.9">DATA1</text>
<text x="91.9" y="177.6">DATA2</text>
<text x="91.9" y="179.3">DATA3</text>
<text x="102.3" y="174.1">3</text>
<text x="102.3" y="175.9">4</text>
<text x="102.3" y="177.6">7</text>
<text x="102.3" y="179.3">8</text>
<text x="106.8" y="175">D0</text>
<text x="106.8" y="176.7">D1</text>
<text x="106.8" y="178.4">D2</text>
<text x="113" y="175">O0</text>
<text x="113" y="176.7">O1</text>
<text x="113" y="178.4">O2</text>
<text x="118.8" y="174.1">2</text>
<text x="118.8" y="175.9">5</text>
<text x="118.8" y="177.6">6</text>
<text x="118.8" y="179.3">9</text>
<text x="123.1" y="174.1">OUT8</text>
<text x="123.1" y="175.9">OUT9</text>
<text x="123.1" y="177.6">OUT10</text>
<text x="123.1" y="179.3">OUT11</text>
<text x="177.8" y="179.3">Name</text>
<text x="190" y="179.3">Date</text>
<text x="201.3" y="178.4">StarLite Design. S.Peacock</text>
<text x="91.9" y="181.1">DATA4</text>
<text x="91.9" y="182.8">DATA5</text>
<text x="91.9" y="184.5">DATA6</text>
<text x="101.4" y="181.1">13</text>
<text x="101.4" y="182.8">14</text>
<text x="101.4" y="184.5">17</text>
<text x="106.8" y="180.2">D3</text>
<text x="106.8" y="181.9">D4</text>
<text x="106.8" y="183.6">D5</text>
<text x="106.8" y="185.4">D6</text>
<text x="113" y="180.2">O3</text>
<text x="113" y="181.9">O4</text>
<text x="113" y="183.6">O5</text>
<text x="113" y="185.4">O6</text>
<text x="118.8" y="181.1">12</text>
<text x="118.8" y="182.8">15</text>
<text x="118.8" y="184.5">16</text>
<text x="123.1" y="181.1">OUT12</text>
<text x="123.1" y="182.8">OUT13</text>
<text x="123.1" y="184.5">OUT14</text>
<text x="163.1" y="183.6">Designed:</text>
<text x="201.3" y="180.2">5 Countess Close</text>
<text x="201.3" y="181.9">Maupuia</text>
<text x="201.3" y="183.6">Wellington</text>
<text x="201.3" y="185.4">New Zealand</text>
<text x="6.3" y="188.2">A</text>
<text x="91.9" y="186.3">DATA7</text>
<text x="101.4" y="186.3">18</text>
<text x="106.8" y="187.1">D7</text>
<text x="111.5" y="187.3" transform="rotate(-90 111.5 187.3)">GND</text>
<text x="113" y="187.1">O7</text>
<text x="118.8" y="186.3">19</text>
<text x="123.1" y="186.3">OUT15</text>
<text x="163.1" y="190.6">Checked:</text>
<text x="163.1" y="187.1">Drawn:</text>
<text x="172.6" y="187.1">S. Peacock</text>
<text x="187.4" y="187.1">17 July 2004</text>
<text x="271.9" y="188.2">A</text>
<text x="110.7" y="192.7" transform="rotate(-90 110.7 192.7)">10</text>
<text x="163.1" y="194.1">Approved:</text>
<text x="199.5" y="195.8">© 2003, StarLite Design.</text>
<text x="163.1" y="201">PCB Rev:</text>
<text x="163.1" y="203.6">File Name.</text>
<text x="197.8" y="198.4">Size.</text>
<text x="197.8" y="200.1">A3</text>
<text x="204.7" y="198.4">Part No.</text>
<text x="230.8" y="198.4">DWG No.</text>
<text x="230.8" y="200.1">AMSATZL-2004031202</text>
<text x="230.8" y="203.6">Date &amp; Time.</text>
<text x="252.5" y="203.6">Sheet.</text>
<text x="265.5" y="198.4">Rev.</text>
<text x="265.5" y="200.1">A00</text>
<text x="21.5" y="209.7">1</text>
<text x="55" y="209.7">2</text>
<text x="88.6" y="209.7">3</text>
<text x="122.1" y="209.7">4</text>
<text x="155.6" y="209.7">5</text>
<text x="163.1" y="206.2">C:\Documents and Settings\Darryl\Designtech PCBs\Protel\ASL\KiwiSAT\KiwiSat rev2\Protel\KiwiSat rev2.ddb - Documents\other_io.sch</text>
<text x="189.1" y="209.7">6</text>
<text x="222.6" y="209.7">7</text>
<text x="230.8" y="206.2">27-May-2008</text>
<text x="243.8" y="206.2">21:43:16</text>
<text x="256.1" y="209.7">8</text>
<text x="256.8" y="206.2">9</text>
<text x="260.3" y="206.2">of</text>
<text x="262.9" y="206.2">11</text>
</g>
</svg>
